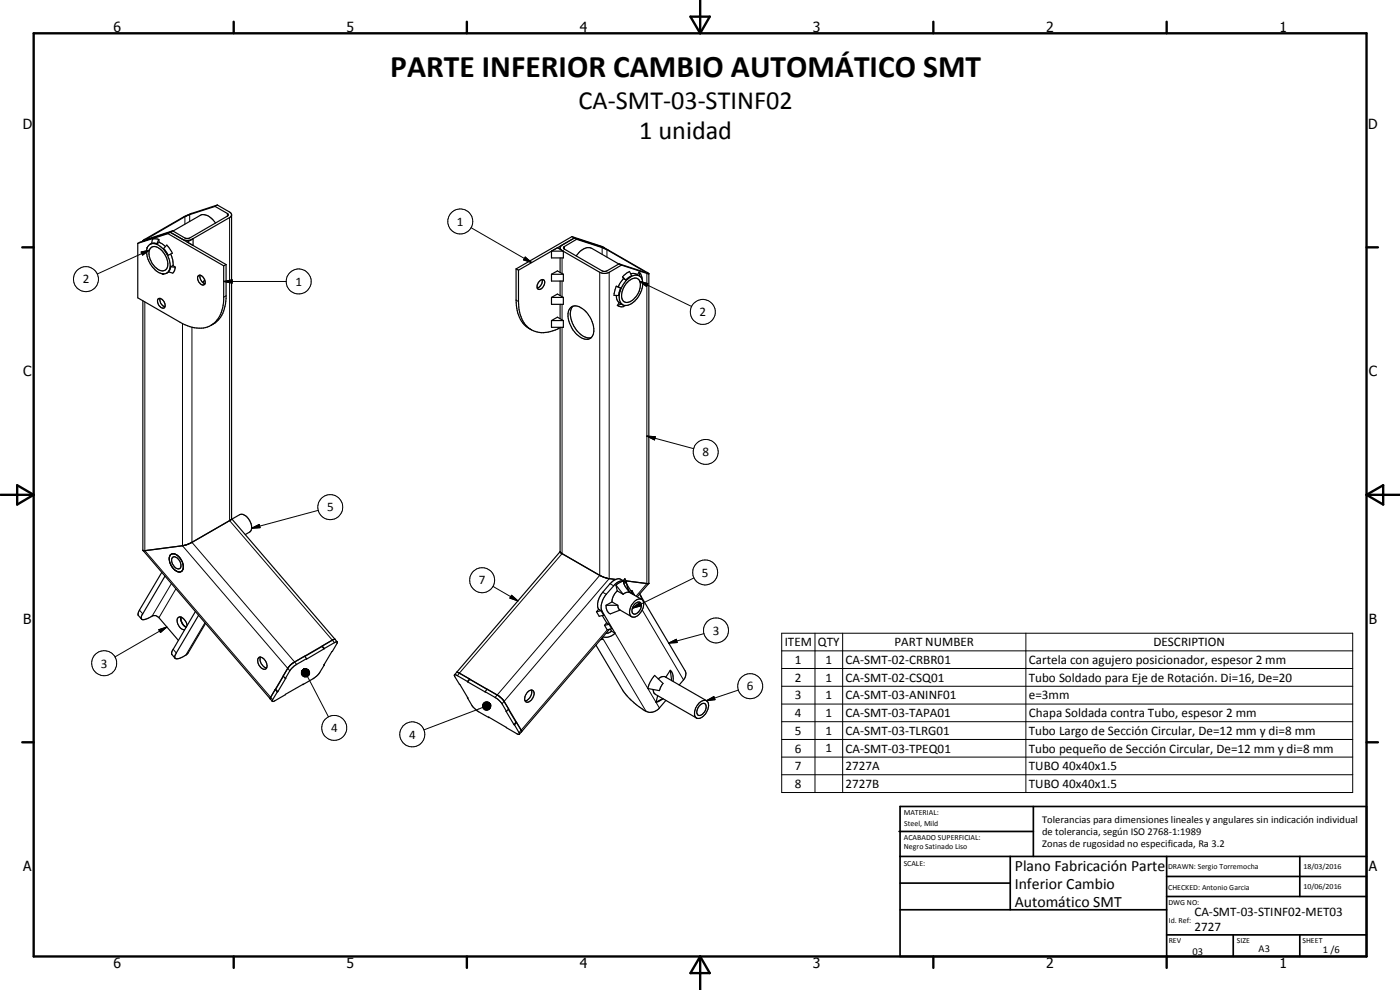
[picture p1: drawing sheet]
<svg xmlns="http://www.w3.org/2000/svg" width="420mm" height="297mm" viewBox="0 0 420 297" stroke-linecap="round" stroke-linejoin="round" font-family="sans-serif">
<g fill="none" stroke="#000" stroke-width=".35">
<path d="M41.3 73v16.4l12.7 7.3a9.4 9.4 0 0 0 9.3 .9M42.9 72.2v.1M43.5 72.2l-.6 .1M44.2 74.3v.1M44.2 74.3h.1M44.6 73.7a2.84 2.84 0 0 1 4.1 .8 6.7 6.7 0 0 1 2 6.7 2.05 2.05 0 0 1-3 .6 7.3 7.3 0 0 1-3.5-7.6zM45.4 74.2a2.56 2.56 0 0 1 3.2 1 4.7 4.7 0 0 1 1.3 5.5 2.17 2.17 0 0 1-3.3-.5 5.4 5.4 0 0 1-1.6-5.6zM45.5 73l-.5 .3M47.7 71.8l-.6 1.4M47.7 71.8l.1 .9M47.7 71.8l-1.3-.2-.6 .2-.3 1.3 .9-.2 .7 .3M47.8 72.7l1.8 1.3"/>
<path d="M47.8 72.7l-.7 .5M50.1 73.5l1.6 2.5-1.2 .6-1.4-2.1zM50.4 70.1l-9.1 2.9M50.4 70.1l16.7 9.7M51.1 69.7l-9.8 3.3M51.1 69.7l-.7 .4M51.1 69.7l16.7 9.7M51.2 76.2l.6 1.8 .1 1.7M51.8 69.3l-.7 .4M51.9 79.7l.7 .5M51.9 79.7l-.7 .4M56.2 72.6l1.7-1v2.1z"/>
<path d="M64.5 61.9l-8.5 2.9-12.1 7 7.9-2.5M64.5 61.9l3.9 2.2v.7l-11.7 6.7h-1l-3.9-2.2M64.7 66.9a4.3 4.3 0 0 0-4.3-2.4l-8.5 4.8M65.2 61.5l-.7 .4M65.2 61.5l-7.8 2.6-1.9 .8-12.6 7.3M65.2 61.5l3.7 2.1 .6 .7v91.4l-11.9 7-1.7 .8-12.4 1.7-.6-.1v-74.8M67.1 79.8v10.2a8.7 8.7 0 0 1-3.8 7.6M67.8 79.4v10.2a8.4 8.4 0 0 1-4.5 8M67.8 79.4l-.7 .4M69.5 64.6l-.6 .7-11.8 6.8h-1.7l-4.3-2.4M165.5 75.4v2h3.6v-2M165.5 75.4h3.6"/>
<path d="M165.5 75.4l1.8-1.1 1.8 1.1M168.1 74.5l.6 .7 11.3 6.5a3.1 3.1 0 0 0 2.8 0l3.7-2.2M168.1 77.4v4.4M168.7 73.5l-.5 .5-.1 .8M171.7 71l9.7 3.3M171.7 71l.7 .4M171.7 71l-16.8 9.7M172.4 71.4l9 2.9M172.4 71.4l.6 .4M172.4 71.4l-16.8 9.7M172.9 76.8a4.1 4.1 0 0 1 4.7-2.3l8.1 4.7M173 71.8l8.2 2.7 12.5 7.2-7.9-2.5"/>
<path d="M173 71.8l-3.8 2.2v.7l11.7 6.7 1.2-.1 3.7-2.1M180 73.9l2.6 1.2 12.1 7M181.4 74.3v.2M185.8 79.2l.7 .3M186.5 79.5l8.2 2.7M47.4 89.7a1.61 1.61 0 0 1 2.1 1.5 .81 .81 0 0 1-.2 1.1 .81 .81 0 0 1-1.1-.2 2.12 2.12 0 0 1-.8-2.4zM48 89.5a2.27 2.27 0 0 0 1.5 2.6M48.7 82.2l.3 .1M48.8 82.2l.2 .1M49 82.2v.1M50.6 81.6l-.6 .4M51.2 80.1l-.6 1.5 1.2 .4 .6-1 .2-.8"/>
<path d="M51.2 80.1l1.4 .1M59.5 82.8l.1-.1a1.87 1.87 0 0 1 2 2.1 .83 .83 0 0 1-.8 .7 .83 .83 0 0 1-.8-.5 1.96 1.96 0 0 1-.5-2.2zM60.1 82.6a2.23 2.23 0 0 0 1.4 2.5M61.4 84l-.5 .8M154.9 80.7v9.3a9.4 9.4 0 0 0 3.8 8.6l.8 .3M154.9 80.7l.7 .4M155.6 81.1v9.4a8.7 8.7 0 0 0 4.5 8.7 9.3 9.3 0 0 0 8-.9M161.8 84.5a.91 .91 0 0 1 1.4-.5 .91 .91 0 0 1 .2 1.4 1.47 1.47 0 0 1-2 1.3 1.9 1.9 0 0 1 .4-2.2zM162.7 83.9a2.28 2.28 0 0 1-1.5 2.5M165.5 89.2v2.1h3.6v-2.1M165.5 89.2h3.6M165.5 89.2l1.8-1 1.8 1"/>
<path d="M165.5 82.3v2h3.6v-2M165.5 96.2v2h3.6v-2M165.5 82.3h3.6M165.5 82.3l1.8-1 1.8 1M165.5 96.2h3.6M165.5 96.2l1.8-1 1.8 1M168.1 84.3v4.4M168.1 91.3v4.3M168.1 98.2v67.4l.6 .5 11.8 6.8 2.1 .7 2.1 .3M171.2 92.3a2.64 2.64 0 0 1 3.5 .3 8 8 0 0 1 3.3 7.7 2.28 2.28 0 0 1-3.7 1 8.1 8.1 0 0 1-3.7-8zM172 91.9a4.6 4.6 0 0 0-.2 5 6.5 6.5 0 0 0 5.3 4.5l.3-.1M184.9 88.6l.2 1.2 .7 1"/>
<path d="M184.9 85.9l1.4 .5M184.9 85.9l.6 .1M184.9 85.9l-.6 2.7 1.4 .1 .6-2.3M185.3 91.7l.6 .2a1.87 1.87 0 0 0 1.8-.2M185.5 86l.8 .4M185.8 90.8l.7 .4M185.8 90.8l-.5 .9M186.5 91.2l.4 .2M186.5 91.2l-1.2 .5M186.8 83.1l2.1-1.7 .7 1.3-1.8 1.3M186.8 83.1l1 .9M186.8 83.1l.3 .5"/>
<path d="M187.1 83.6l-1.6 2.4M187.1 83.6l.7 .4M188 84.1a3.3 3.3 0 0 1 3.9-1.3 3.6 3.6 0 0 1 .7 4.2 6 6 0 0 1-5 4.7 2.73 2.73 0 0 1-1.6-3.8l.7-2zM188.1 84.9a2.49 2.49 0 0 1 3.7-.9 5.3 5.3 0 0 1-3.7 6.8 1.99 1.99 0 0 1-1.5-2.9l.5-1.4zM189.3 82.2l1.1-.1 1.4 .7M191.8 81.6l.6 .9 .3 1.2M191.8 81.6l.2 1.2M191.8 81.6l-.5 .8M194.7 82.1v92.9M69.5 155.6l31.1 36.3M69.6 155.7l2.3-1.3a2.14 2.14 0 0 1 2.7 1.3 3.2 3.2 0 0 1 .5 3.8l-1.5 .9M42.9 165.1l38.2 44.6"/>
<path d="M48.5 171.7l-6.8 11.7-.3 1.1 1.1 1.3M49.5 172.8l-6.9 11.7-.2 .8 .1 .5M50.8 167.3a4.6 4.6 0 0 0 2 3.9M50.8 167.7l.1 .7M50.8 167.3v.3M50.9 167l-.1 .3M51 168.7l.1 .4M51.3 169.5l.9 1.3M51.5 166.2l-.6 .8M51.7 166.2h.6l1.2 .6M51.8 166.2l-.7 .3-.2 .5M51.8 167.2a1.96 1.96 0 0 1 2.4 1.9l.1 1.1a1.1 1.1 0 0 1-1.2 .5 1.1 1.1 0 0 1-.9-.8 2.28 2.28 0 0 1-.4-2.7z"/>
<path d="M52.2 166.2h.3M52.3 170.9l.8 .5M52.8 166.4l1.5 1.4 .7 1.7M52.9 171.3l.2 .1M53.1 171.4l.6 .2M53.4 166.8l1 1.3 .5 1.1M54.6 171.3l-.4 .3M54.6 171.3l-.7 .3-.8-.2M54.9 169.2l.1 .4M54.9 170.9l-.3 .4M55 169.5v1.1M55 170.3l-.4 1"/>
<path d="M168.1 165.5l-31.1 36.3M184.9 175.6l2.1 2.7M184.9 175.6l.3 1.7M185.2 177.3a4.6 4.6 0 0 0-1.5 3.3M185.2 177.3l1.8 1M186.9 174.2h.2M187 178.3a1.9 1.9 0 0 1 2-.5l3.6 2M187.2 174.4a3.9 3.9 0 0 1 1.4 2.8l.4 .6M187.2 174.4a4.9 4.9 0 0 0 1.9 3.4M187.2 174.4l-.7 .1-1.6 1.1M187.4 174.5l-1-.6a2.82 2.82 0 0 0-3.3 1.2l-2.2 2.6a5.3 5.3 0 0 0-1.2 5.1M187.5 174.5a2.81 2.81 0 0 0-3.3 1.3l-2.3 2.5a5.4 5.4 0 0 0-1.2 5.1l3.9 6.5"/>
<path d="M187.5 174.5h.1M187.5 174.5l2.4 3.8M187.5 173.7l.1 .8M187.5 173.7l-.5 .5M187.5 173.7l.5 .8v.7M187.9 174.3l6.8 .7M189.6 177.2v.9M189.6 177.8l-.3 .1M189.6 177.2l-.2 .2M189.6 177.2l.8 1.4M191.9 178.3l.4 .4M192.1 178.1l-.1 .3"/>
<path d="M192.3 178.7l.2 1.1M192.3 178.7l13.3 22.6a2.53 2.53 0 0 1-.5 2.7l-1.3 1.5M194.7 175l-3.4 4.1M42.5 185.8a3.7 3.7 0 0 0 3.2-1l1-.1 1 .6 5.8 6.9M54.3 185.2a3.1 3.1 0 0 0 1.5 3M54.4 185.2a2.8 2.8 0 0 0 1.5 2.9M54.4 185.2l-.3-.1a1.12 1.12 0 0 0-1 .7 1.12 1.12 0 0 0 .2 1.2l.9 1.5 1.2 .5M54.4 185.2a3.4 3.4 0 0 1 1.8 2.5M58.6 183.5l-6.8 11.6-.3 1.2 1 1.2M59.6 184.6l-6.7 11.3-.4 .9v.6a2.56 2.56 0 0 0 2.9-.6l1.1-.9 5.2-8.8M77.6 197.4a1.55 1.55 0 0 1 2.2 1.1 1.49 1.49 0 0 1-.3 2.3 2.43 2.43 0 0 1-1.9-3.4zM78.1 197.1a2.79 2.79 0 0 0 1.9 3.3"/>
<path d="M88.4 198.6l-1.9 1.7-5.3 8.9M92 197.6l-.6-.7-3 1.7M92 197.6l-3 1.7-1.3 1.1-2.1 3.2M96.6 194l-5.1 3M96.6 194l.6 .7M96.7 193.8l-.1 .2M96.7 193.8l.7 .8M97.2 194.7l-5.2 3.1v-.2M97.3 199.4l.1 .1M97.4 194.6l3.2-1.9h.6l-4 6.9 .2-.1M97.4 194.6l-.2 .1M97.4 199.5l-1.6 2.5-.8 .9-4.1 2.5"/>
<path d="M99.7 192.1l-11.3 6.5M99.7 192.1l-3 1.7M100.6 191.9l-.9 .2M100.6 191.9l.6 .7M178.8 193.5l8 13.6a19 19 0 0 0 8 6.6 3.8 3.8 0 0 0 3.1-1.3l1.9-2.3M179.7 182.8l.7 .4M179.7 182.8l-.7 .8M180.4 183.2l.8 1.4-1.4 .3-.8-1.3M180.4 183.2l-1.4 .4M180.6 191.4l.2 .4-.6 .1M180.8 184.7l1.3 2.2M181.9 181.6h3.5"/>
<path d="M181.9 181.6l.3 1.7 1 .9 2.9-1.2M182.1 186.9l.7 .4M182.1 186.9l-.7 .7M182.8 187.3l.8 1.3-1.4 .4-.8-1.4M182.8 187.3l-1.4 .3M182.9 188.8l-26.4 30.8M183.2 188.8l.3 .6M183.5 189.4l1.1 .5M183.5 189.4l-.8 .5h-.8M183.7 180.6l1.7 1M183.7 180.6l-1.8 1M184.6 189.9a3.7 3.7 0 0 1-3.7 1.2"/>
<path d="M185.4 181.6l.4 1.3 3.8 2.1M190.4 181.4a1.12 1.12 0 0 1 1-.8 1.12 1.12 0 0 1 1.1 .8 2.46 2.46 0 0 1-2.4 2.8 1.72 1.72 0 0 1 0-2.5zM190.4 180.5a1.47 1.47 0 0 1 1.6-.8 1.47 1.47 0 0 1 1.2 1.4 4.4 4.4 0 0 1-2.8 4.1 1.36 1.36 0 0 1-1.4-1.9l.4-1.5zM81.1 209.7l.6 .7M81.2 209.2l-.1 .5M82.6 206.9l.6 .7M82.6 206.9l-1.4 2.3M82.8 206.8l-.2 .1M82.8 206.8l.6 .7M83.2 207.6l-1.4 2.3-.1 .5M83.4 207.5l-.2 .1M85 202.8l.6 .8"/>
<path d="M85 202.9l-2.2 3.9M85.6 203.6l.2-.1-2.4 4M90.9 205.4h.1M90.9 205.4l.1-.1-8.4 4.9-.9 .2M136.4 202.5l.1 .5 4 6.5-.2-.2M136.4 202.5h.4l3.5 2M137 201.8l.9 .2M137 201.8l-.6 .7M137.9 202l11.6 6.7 1.3 1.1 5.6 9.3M137.9 202l3 1.7M140.3 204.5l.1 .1M140.3 209.3l1.5 2.6 .6 .7 1.3 1 3 1.7"/>
<path d="M140.3 209.3h.1M140.4 204.6l5.3 3-.1-.1M140.9 203.7l.1 .1M140.9 203.7l-.6 .8M141 203.8l5.2 3M141 203.8l-.6 .8M145.6 207.5l3.5 2.1 1 .9 1.9 2.9M146.2 206.8l-.6 .7M146.7 215.3l-.1-.2 8.6 5.1 .7 .1-.1-.5-1.4-2.3M146.8 215.2l-.1 .1M152 213.4h-.2l2.5 4M152.6 212.8l2.2 3.9"/>
<path d="M152.6 212.7l-.6 .7M154.3 217.4l.1 .1M154.8 216.7l.2 .1M154.8 216.7l-.5 .7M155 216.8l-.6 .7M155 216.8l1.4 2.3M156.4 219.1l.1 .5M156.5 219.6l-.6 .7M158.2 207.8a1.08 1.08 0 0 1 1.1-.8 1.08 1.08 0 0 1 1 .9 2.42 2.42 0 0 1-2.4 2.7 1.73 1.73 0 0 1 .1-2.5zM159.5 207.1a2.72 2.72 0 0 1-1.9 3.2M196 206.9l.3 1.1 .4 .3 12.3 7.1M196.5 202.6l2.5 2.5-1.1 2.1-3.5-.6a9.1 9.1 0 0 1 2.1-4z"/>
<path d="M197.4 208.7l-.5 2M197.6 203.7l.8-.6 1.1-.1 12.5 7.2M198.9 209.6l-2 1.1M199 209.7l-2.1 1M201.2 201.1l.4 3.1M201.2 201.1l-1.4 2.1M201.2 201.1l.7 1.1 .1 2.3M209.8 211a1.66 1.66 0 0 1 2.7-.2 3.9 3.9 0 0 1-3 4.8 1.46 1.46 0 0 1-1-2.1l.3-1.2zM209.9 211.8a1.09 1.09 0 0 1 .9-.8 1.09 1.09 0 0 1 1.1 .6 2.52 2.52 0 0 1-2.3 3 2 2 0 0 1 .3-2.8z"/>
</g>
<g fill="none" stroke="#000" stroke-width=".3">
<path d="M42.4 75.6l2.5-.5-2.1 1.4zM44.2 71.6v.2M44.9 75.1l-15.7 7.1M55.5 65v2.3M56.9 64.4v2M68.2 64.1v.8M68.9 65.3v90.9l31.5 36.6M141.4 68.3l18.1 10.5M157.6 77.1l1.9 1.7-2.4-.8zM168.7 77.4v4.7M169.4 74v.8M180.7 74.3v2"/>
<path d="M182.1 74.9v2.2M43.5 90.6v74.6l38.3 44.7M54.8 97.1v66.6l32.2 37.6M57.6 98.2v64.5l31.4 36.6M67.1 84.5l2.6-.6v1.1zM67.1 84.5h18.8M67.8 88.8l-.7 .4M154.9 90l.7 .5M168.7 84.3v4.7M168.7 91.3v4.7M168.7 98.2v67.9l-31.4 36.6M180 81.7v90.9l-31.4 36.7"/>
<path d="M182.8 81.7v91.9l-32.1 37.6M192 84.4l2.5 .7-.5 .9zM192 84.4l15.5 7.5M193.5 81.4v.3M194.1 82v93.1l-3.2 3.8M194.1 130.9l2.6 .1-.3 1zM194.1 130.9l14.1 3.7M75.5 158.5l2.3-1.1 .3 .9zM95.5 153.1l-20 5.4M51.4 175.1l-5.7 9.7M52.8 176.7l-5.1 8.6M147.9 175.9l7.5 4.4"/>
<path d="M153.5 178.6l1.9 1.7-2.4-.8zM180.9 177.7l1 .6M183.1 175.1l1.1 .7M208.3 173.4l-18.5 9.1M41.9 183l.9 1.2M47.7 188.9l2.4-.8-1.9 1.7zM50.1 188.1l-15.6 9M52 194.8l.9 1.1M61.5 186.9l-5.8 9.7M179.7 182.8l1 .6M180.8 191.3l13.1 22.1M182.2 189l-26.4 30.8"/>
<path d="M184.6 189.9l13.3 22.5M189.8 182.5l2-1.6 .4 .9zM192.7 183l12.4 21M200.7 193l2.3-1.2 .2 1zM211.3 190.1l-10.6 2.9M234.6 190h171.4v47.8h-171.4zM234.6 195.3h171.4M244.6 190v47.8M252.9 190v47.8M307.9 190v47.8M90.5 201.3l.6-.5-.6 .8zM90.7 201.1l.4-.3z"/>
<path d="M90.7 201.1l.4-.3-.6 .5zM91 200.8v2.2M91.1 200.8l-.6 1.1zM91.1 200.8l-.6 1.4zM91.1 200.8l-.6 1.6v-.2zM91.1 200.8l-.4 1.8-.2-.2zM91.1 200.8l-.2 2.1-.2-.3zM91.1 200.8v2.2l-.2-.1zM91.1 200.8l.2 2.3-.2-.1zM91.1 200.8l.5 2.3h-.3zM91.1 200.8l.8 2.3h-.3zM91.1 200.8l1 2.3h-.2z"/>
<path d="M91.1 200.8l1.3 2.1-.3 .2zM91.1 200.8l1.5 1.9-.2 .2zM91.1 200.8l1.6 1.8-.1 .1zM91.1 200.8l1.8 1.5-.2 .3zM91.1 200.8l1.8 1.3v.2zM91.1 200.8l1.8 1v.3zM91.1 200.8l1.8 .7v.3zM91.1 200.8l1.6 .5 .2 .2zM91.1 200.8l1.5 .2 .1 .3zM91.1 200.8l1.5 .2zM91.1 200.8l1.3 .1zM91.1 200.8l1-.1z"/>
<path d="M91.1 200.8l.8-.1zM91.1 200.8l.5-.1zM91.1 200.8l.2-.1zM91.2 200.8v2.3M92.3 203l6.3 12.1M144.8 211.6l2.4-.2-2.4 .5zM144.8 211.9l2.4-.5-2.4 .7zM144.8 212.1l2.4-.7-2.3 1zM144.8 211.5h2.4M144.9 212.3l-17.7 6.7M144.9 211.4h2.3l-2.4 .2zM144.9 211.2h2.3"/>
<path d="M144.9 212.4l2.3-1-2.1 1.2zM145 211.1l2.2 .3h-2.3zM145.1 212.6l2.1-1.2-1.9 1.4zM145.2 210.9l.2-.2 1.8 .7zM145.2 210.9l2 .5-2.2-.3zM145.3 212.8l1.9-1.4-1.7 1.6zM145.4 210.7h.3l1.5 .7zM145.5 213l1.7-1.6-1.5 1.7zM145.7 210.7l1.5 .7zM145.9 210.6l1.3 .8zM146.2 210.6l1 .8zM146.5 210.7l.7 .7z"/>
<path d="M146.7 210.8l.5 .6zM146.9 210.9l.3 .5zM147.2 211.4l-1.2 1.7h-.3zM147.2 211.4l-.9 1.7h-.3zM147.2 211.4l-.7 1.6-.2 .1zM147.2 211.4l-.7 1.6zM147.2 211.4l-.4 1.5zM147.2 211.4l-.2 1.2zM147.2 211.4l-.1 1zM147.2 211.4v.8zM147.2 211.4l.1 .5zM147.2 211.4l.1 .2z"/>
<path d="M212 210.2l2.2-1.2 .4 .9zM221.6 207.1l-9.6 3.1M234.6 200.6h171.4M234.6 205.9h171.4M234.6 211.2h171.4M234.6 216.5h171.4M234.6 221.9h171.4M234.6 227.2h171.4M234.6 232.5h171.4"/>
<circle cx="138.1" cy="66.5" r="3.8"/>
<circle cx="25.8" cy="83.8" r="3.8"/>
<circle cx="89.6" cy="84.5" r="3.8"/>
<circle cx="210.9" cy="93.6" r="3.7"/>
<circle cx="211.8" cy="135.6" r="3.7"/>
<circle cx="99.1" cy="152.2" r="3.7"/>
<circle cx="144.7" cy="174.1" r="3.8"/>
<circle cx="211.6" cy="171.7" r="3.7"/>
<circle cx="31.3" cy="199" r="3.8"/>
<circle cx="214.9" cy="189.1" r="3.7"/>
<circle cx="100.3" cy="218.4" r="3.8"/>
<circle cx="225.2" cy="205.9" r="3.8"/>
<circle cx="123.7" cy="220.3" r="3.7"/>
</g>
<circle cx="43.9" cy="71.8" r=".18" fill="#000"/>
<g fill="none" stroke="#000" stroke-width=".71">
<path d="M10.1 10h400v277h-400zM70.1 6.5v3.5M140.1 6.5v3.5M207.2 5h5.8l-2.9 5zM210.1 0v10M280.1 6.5v3.5M350.1 6.5v3.5M6.7 74.2h3.4M410.1 74.2h3.4M.2 148.5h9.9M5.2 145.6l4.9 2.9-4.9 2.9zM410.1 148.5h10"/>
<path d="M410.1 148.5l5-2.9v5.8zM6.7 222.7h3.4M410.1 222.7h3.4M70.1 287v3.4M140.1 287v3.4M210.1 287v10M210.1 287l2.9 5h-5.8zM280.1 287v3.4M350.1 287v3.4"/>
</g>
<g fill="none" stroke="#000" stroke-width=".51">
<path d="M269.8 249.5h40.3M270.1 242h140v45h-140zM270.1 257h140M303.2 257v16M310.1 242v15M350.1 257v30M390.1 257v12M270.1 265h33.1M270.1 273h80M350.1 269h60M350.1 263h60M350.1 280.5h60"/>
<path d="M370.1 280.5v6.5M390.1 280.5v6.5"/>
</g>
<g fill="#000">
<path d="M42.4 75.6l2.5-.5-2.1 1.4zM157.6 77.1l1.9 1.7-2.4-.8zM67.1 84.5l2.6-.6v1.1zM192 84.4l2.5 .7-.5 .9zM194.1 130.9l2.6 .1-.3 1zM75.5 158.5l2.3-1.1 .3 .9zM153.5 178.6l1.9 1.7-2.4-.8zM47.7 188.9l2.4-.8-1.9 1.7zM189.8 182.5l2-1.6 .4 .9zM200.7 193l2.3-1.2 .2 1zM90.7 201.1l.4-.3zM90.7 201.1l.4-.3-.6 .5z"/>
<path d="M90.5 201.3l.6-.5-.6 .8zM91.1 200.8l-.6 1.1zM91.1 200.8l-.6 1.4zM91.1 200.8l-.6 1.6v-.2zM91.1 200.8l-.4 1.8-.2-.2zM91.1 200.8l.5 2.3h-.3zM91.1 200.8l.8 2.3h-.3zM91.1 200.8l1 2.3h-.2zM91.1 200.8l1.3 2.1-.3 .2zM91.1 200.8l1.5 1.9-.2 .2zM91.1 200.8l1.6 1.8-.1 .1zM91.1 200.8l1.8 1.5-.2 .3z"/>
<path d="M91.1 200.8l1.8 1.3v.2zM91.1 200.8l1.8 1v.3zM91.1 200.8l1.8 .7v.3zM91.1 200.8l1.6 .5 .2 .2zM91.1 200.8l1.5 .2 .1 .3zM91.1 200.8l1.5 .2zM91.1 200.8l1.3 .1zM91.1 200.8l1-.1zM91.1 200.8l.8-.1zM91.1 200.8l.5-.1zM91.1 200.8l.2-.1zM146.9 210.9l.3 .5z"/>
<path d="M146.7 210.8l.5 .6zM146.5 210.7l.7 .7zM146.2 210.6l1 .8zM145.9 210.6l1.3 .8zM145.7 210.7l1.5 .7zM145.4 210.7h.3l1.5 .7zM145.2 210.9l.2-.2 1.8 .7zM145.2 210.9l2 .5-2.2-.3zM144.8 211.6l2.4-.2-2.4 .5zM144.8 211.9l2.4-.5-2.4 .7zM144.8 212.1l2.4-.7-2.3 1zM144.9 212.4l2.3-1-2.1 1.2z"/>
<path d="M145.1 212.6l2.1-1.2-1.9 1.4zM145.3 212.8l1.9-1.4-1.7 1.6zM145.5 213l1.7-1.6-1.5 1.7zM147.2 211.4l-1.2 1.7h-.3zM147.2 211.4l-.9 1.7h-.3zM147.2 211.4l-.7 1.6-.2 .1zM147.2 211.4l-.7 1.6zM147.2 211.4l-.4 1.5zM147.2 211.4l-.2 1.2zM147.2 211.4l-.1 1zM147.2 211.4v.8zM147.2 211.4l.1 .5z"/>
<path d="M147.2 211.4l.1 .2zM212 210.2l2.2-1.2 .4 .9z"/>
</g>
<path d="M90.9 200.8v2.1" fill="none" stroke="#000" stroke-width=".38"/>
<text font-size="9.4" x="117.1" y="23.1">PARTE INFERIOR CAMBIO AUTOMÁTICO SMT</text>
<g font-size="7.9">
<text x="173.6" y="32.6">CA-SMT-03-STINF02</text>
<text x="191.8" y="41.6">1 unidad</text>
</g>
<g font-size="4.7">
<text x="304.6" y="261.2">Plano Fabricación Parte</text>
<text x="304.6" y="266.6">Inferior Cambio</text>
<text x="304.6" y="272">Automático SMT</text>
</g>
<g font-size="4.2">
<text x="34" y="9.6">6</text>
<text x="104" y="9.6">5</text>
<text x="174" y="9.6">4</text>
<text x="244" y="9.6">3</text>
<text x="314" y="9.6">2</text>
<text x="384" y="9.6">1</text>
<text x="6.8" y="38.7">D</text>
<text x="410.6" y="38.7">D</text>
<text x="7" y="112.9">C</text>
<text x="410.8" y="112.9">C</text>
<text x="7" y="187.1">B</text>
<text x="410.8" y="187.1">B</text>
<text x="7" y="261.4">A</text>
<text x="410.8" y="261.4">A</text>
<text x="34" y="290.4">6</text>
<text x="104" y="290.4">5</text>
<text x="174" y="290.4">4</text>
<text x="244" y="290.4">3</text>
<text x="314" y="290.4">2</text>
<text x="384" y="290.4">1</text>
</g>
<g font-size="3.9">
<text x="137.1" y="67.7">1</text>
<text x="24.8" y="85">2</text>
<text x="88.7" y="85.8">1</text>
<text x="210" y="94.9">2</text>
<text x="210.8" y="136.9">8</text>
<text x="98.2" y="153.4">5</text>
<text x="210.6" y="173">5</text>
<text x="143.7" y="175.3">7</text>
<text x="213.9" y="190.4">3</text>
<text x="235.5" y="193.9">ITEM</text>
<text x="245.5" y="193.9">QTY</text>
<text x="268.4" y="193.9">PART NUMBER</text>
<text x="346.2" y="193.9">DESCRIPTION</text>
<text x="30.3" y="200.3">3</text>
<text x="238.6" y="199.2">1</text>
<text x="247.7" y="199.2">1</text>
<text x="253.8" y="199.2">CA-SMT-02-CRBR01</text>
<text x="308.8" y="199.3">Cartela con agujero posicionador, espesor 2 mm</text>
<text x="224.1" y="207.1">6</text>
<text x="238.6" y="204.5">2</text>
<text x="238.6" y="209.8">3</text>
<text x="247.7" y="204.5">1</text>
<text x="247.7" y="209.8">1</text>
<text x="253.8" y="204.5">CA-SMT-02-CSQ01</text>
<text x="253.8" y="209.8">CA-SMT-03-ANINF01</text>
<text x="308.8" y="204.6">Tubo Soldado para Eje de Rotación. Di=16, De=20</text>
<text x="308.8" y="209.8">e=3mm</text>
<text x="238.6" y="215.1">4</text>
<text x="247.7" y="215.1">1</text>
<text x="253.8" y="215.1">CA-SMT-03-TAPA01</text>
<text x="308.8" y="215.2">Chapa Soldada contra Tubo, espesor 2 mm</text>
<text x="99.3" y="219.7">4</text>
<text x="122.8" y="221.6">4</text>
<text x="238.6" y="220.5">5</text>
<text x="247.7" y="220.5">1</text>
<text x="253.8" y="220.5">CA-SMT-03-TLRG01</text>
<text x="308.8" y="220.6">Tubo Largo de Sección Circular, De=12 mm y di=8 mm</text>
<text x="238.6" y="225.8">6</text>
<text x="247.7" y="225.8">1</text>
<text x="253.8" y="225.8">CA-SMT-03-TPEQ01</text>
<text x="308.8" y="225.8">Tubo pequeño de Sección Circular, De=12 mm y di=8 mm</text>
<text x="238.6" y="231.1">7</text>
<text x="253.8" y="231.1">2727A</text>
<text x="308.8" y="231.1">TUBO 40x40x1.5</text>
<text x="238.6" y="236.4">8</text>
<text x="253.8" y="236.4">2727B</text>
<text x="308.8" y="236.4">TUBO 40x40x1.5</text>
<text x="358.5" y="275">CA-SMT-03-STINF02-MET03</text>
<text x="358.5" y="279.4">2727</text>
</g>
<g font-size="3.1">
<text x="312.7" y="246.8">Tolerancias para dimensiones lineales y angulares sin indicación individual</text>
<text x="312.7" y="250.4">de tolerancia, según ISO 2768-1:1989</text>
<text x="312.7" y="254">Zonas de rugosidad no especificada, Ra 3.2</text>
<text x="357.9" y="286.4">03</text>
<text x="377.7" y="285.6">A3</text>
<text x="397" y="285.9">1 /6</text>
</g>
<g font-size="2.4">
<text x="271.2" y="244.4">MATERIAL:</text>
<text x="271.3" y="252">ACABADO SUPERFICIAL:</text>
<text x="271.4" y="247.9">Steel, Mild</text>
<text x="271.3" y="254.6">Negro Satinado Liso</text>
<text x="271.2" y="259.7">SCALE:</text>
<text x="350.6" y="260.8">DRAWN: Sergio Torremocha</text>
<text x="391.2" y="260.6">18/03/2016</text>
<text x="350.6" y="267">CHECKED: Antonio Garcia</text>
<text x="391.2" y="266.7">10/06/2016</text>
<text x="350.6" y="271.4">DWG NO:</text>
<text x="350.8" y="276.9">Id. Ref:</text>
<text x="350.8" y="282.8">REV</text>
<text x="371.2" y="282.9">SIZE</text>
<text x="390.9" y="282.9">SHEET</text>
</g>
</svg>
